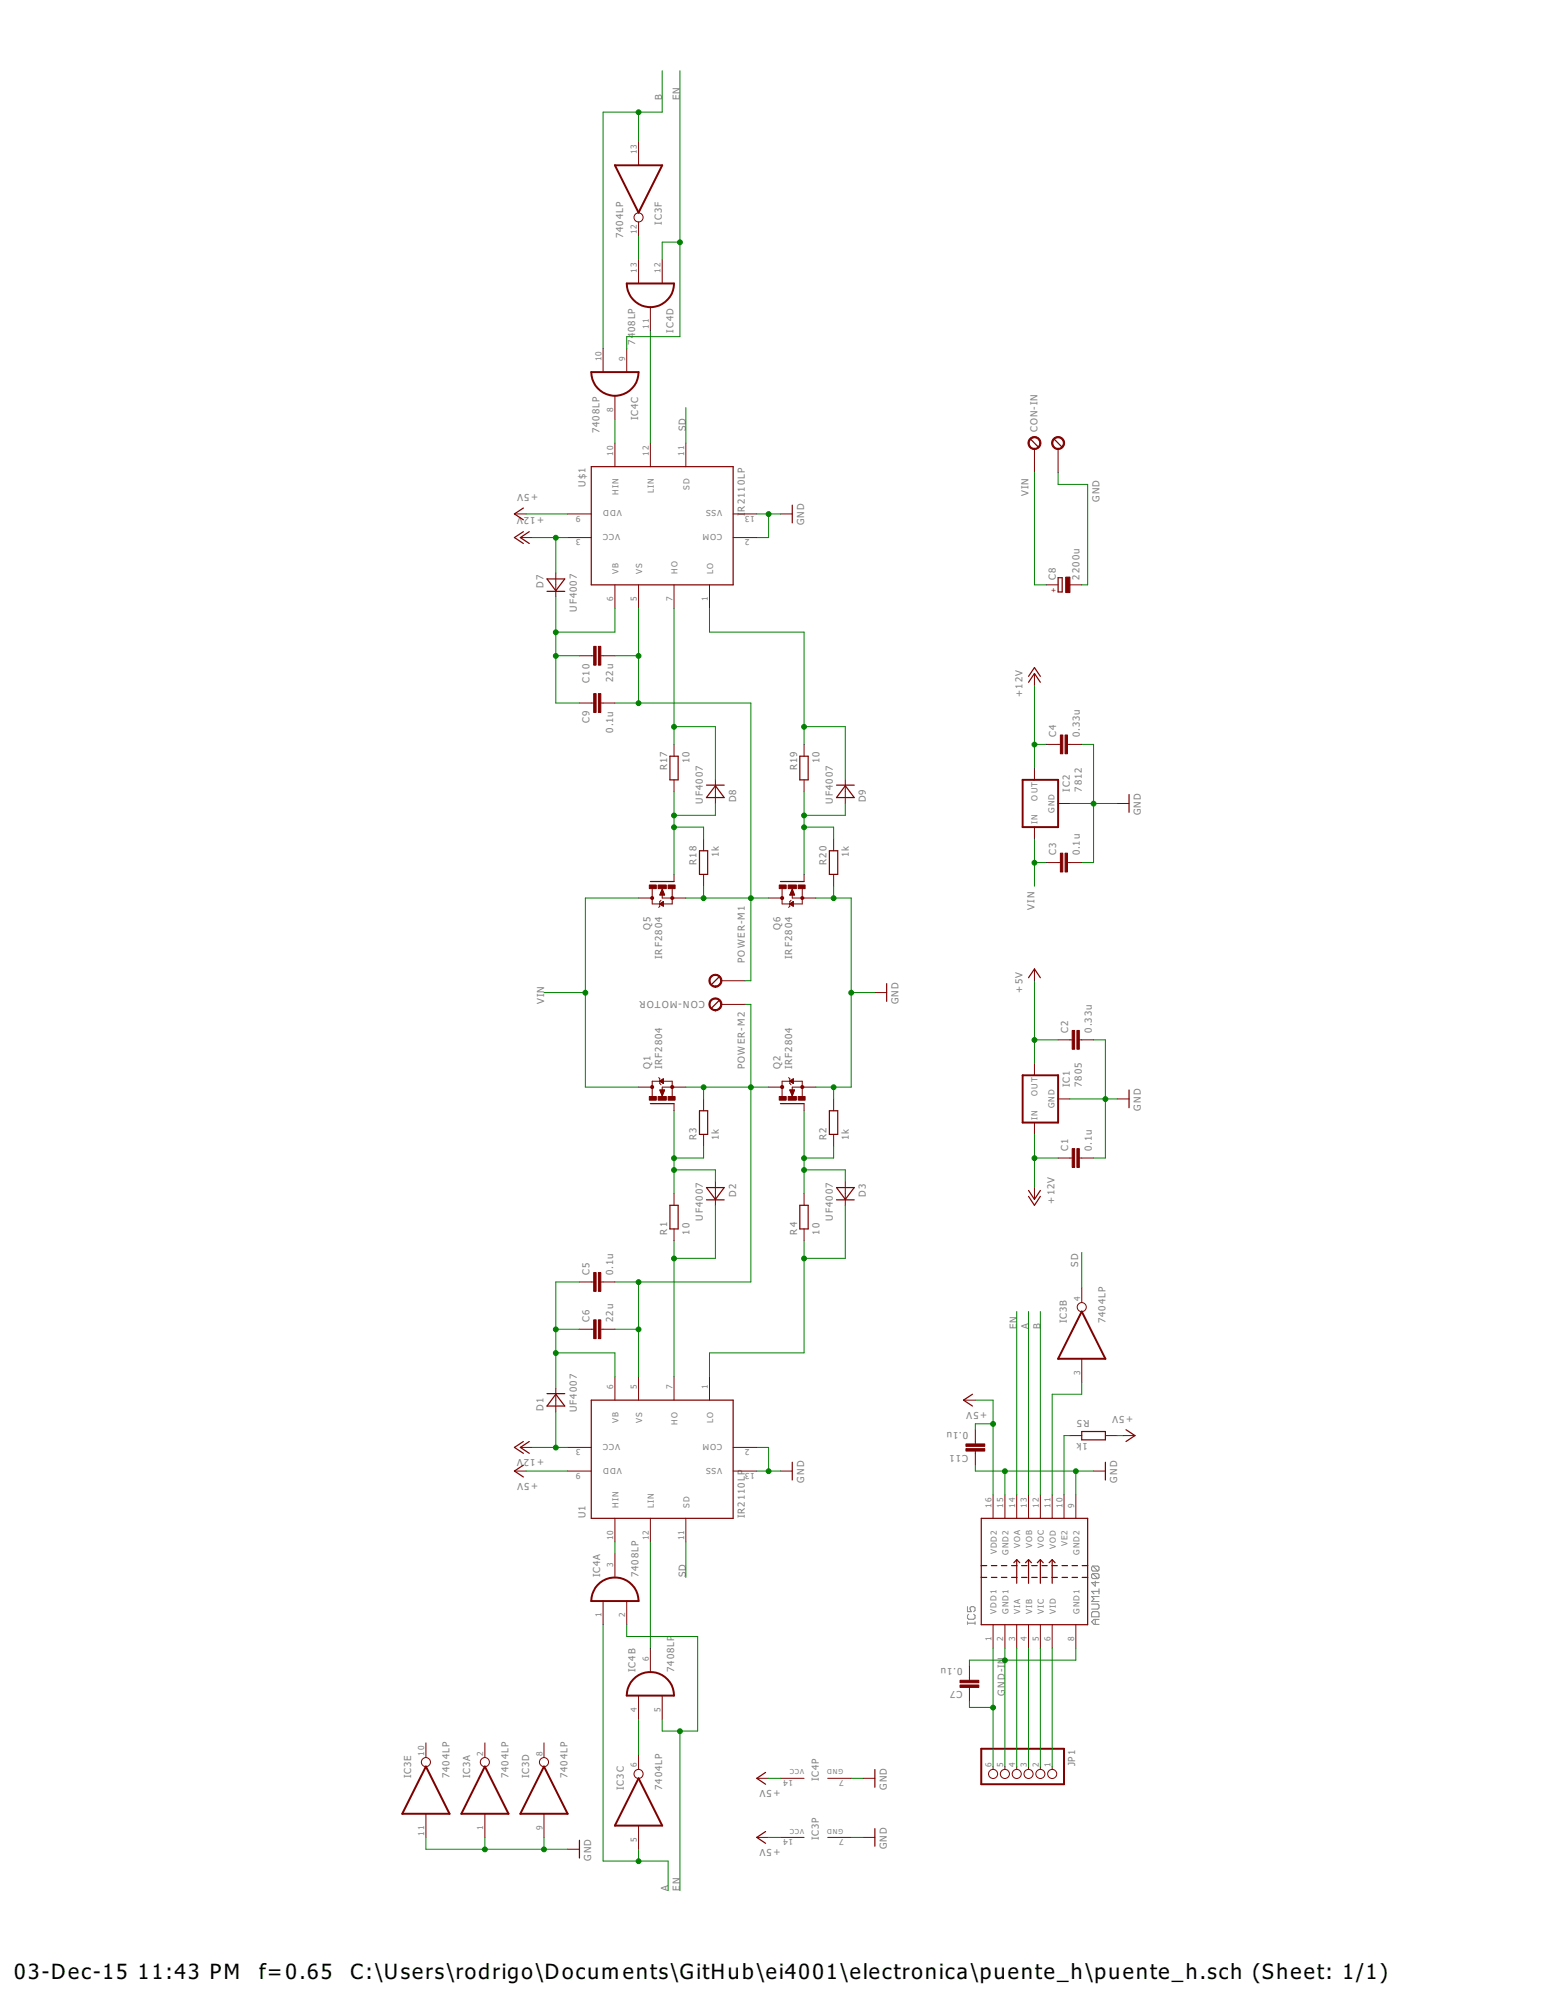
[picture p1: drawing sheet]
<svg xmlns="http://www.w3.org/2000/svg" width="216mm" height="279mm" viewBox="0 0 216 279" stroke-linecap="round" stroke-linejoin="round" font-family="sans-serif">
<g fill="none" stroke="#808080" stroke-width=".14">
<path d="M152.6 218.8h.7l.2 .1v.4l-.2 .2M152.6 219.8h.7l.2 .2v.4l-.2 .1M152.6 218.8l-.2 .1v.4l.2 .2h.7M152.6 219.8l-.2 .2v.4l.2 .1h.7M152.6 219.8l.7 .7M152.6 218.8l.7 .7M135.1 224.5v.6h.5l-.1-.3v-.2l.1-.1h.4l.2 .1v.4l-.2 .1M135.1 226.8h1.1M135.1 226.6v.3M135.3 225.5l-.2 .2v.3l.2 .2h.7l.2-.2v-.3l-.2-.2M136.2 226.6v.3M152.4 224.1h.9l.2 .2v.3l-.2 .2h-.9"/>
<path d="M152.6 225.1h.7l.2 .2v.6h-1.1v-.6zM153 220.9v.7l-.6-.5h1.1M153 226.2v.7M153.5 226.2h-.7l-.4 .4 .4 .3h.7M153.5 222v.7M153.5 223h-1.1l.4 .4-.4 .3h1.1M153.5 222.3h-1.1l.4 .4"/>
</g>
<g fill="none" stroke="#800000" stroke-width=".28">
<path d="M85.9 23.1h6.6l-3.3 6.6zM87.5 39.6h6.6a3.3 3.3 0 0 1-3.3 3.3 3.3 3.3 0 0 1-3.3-3.3zM82.6 52h6.6a3.3 3.3 0 0 1-3.3 3.3 3.3 3.3 0 0 1-3.3-3.3zM142.8 108.9h5v6.6h-5zM142.8 150.2h5v6.6h-5zM151.1 183.2l3.3 6.6h-6.6zM83.5 221.4a3.3 3.3 0 0 1 3.6-.8 3.3 3.3 0 0 1 2.1 3.1h-6.6a3.3 3.3 0 0 1 .9-2.3zM88.4 234.6a3.3 3.3 0 0 1 3.6-.8 3.3 3.3 0 0 1 2.1 3.1h-6.6a3.3 3.3 0 0 1 .9-2.3zM59.5 246.8l3.3 6.6h-6.6zM67.7 246.8l3.3 6.6h-6.6zM76 246.8l3.3 6.6h-6.6zM89.2 248.4l3.3 6.6h-6.6z"/>
<path d="M137 244.3h11.6v5h-11.6z"/>
</g>
<g fill="none" stroke="#800000" stroke-width=".14">
<path d="M89.2 19.8v3.3M89.2 31v2M89.2 36.3v3.3M92.5 36.3v3.3M84.2 48.7v3.3M85.9 55.3v3.3M87.5 48.7v3.3M90.8 42.9v3.3M71.8 71.8h1.7M72.7 75.1h1.6M79.3 75.1h3.3M79.3 71.8h3.3"/>
<path d="M85.9 61.9v3.3M90.8 61.9v3.3M95.8 61.9v3.3M102.4 75.1h3.3M102.4 71.8h3.3M109 71.8h1.6M144.5 62.7v3.3M147.8 62.7v3.3M77.6 80.1v3.3M80.9 98.2h2M80.9 91.6h2M83.9 98.2h2"/>
<path d="M83.9 91.6h2M85.9 81.7v3.3M89.2 81.7v3.3M94.1 81.7v3.3M99.1 81.7v3.3M144.5 94.1v1.6M146.1 81.7h1.7M149.4 81.7h1.7M94.1 104v1.6M94.1 108.9v1.7M98.3 117.2v1.7M99.9 108.9v3.3"/>
<path d="M112.3 104v1.6M112.3 108.9v1.7M116.4 117.2v1.7M118 108.9v3.3M144.5 107.3v1.6M144.5 115.5v1.7M146.1 104h2M147.8 112.2h1.6M149.1 104h2M156 112.2h1.7M89.2 125.5h1.9M91.1 124.1v2.2h1"/>
<path d="M92.1 126.3l.5-.4v.7zM92.2 124.9v.1M92.2 126.2v.1M92.3 124.7v.3M92.3 126.2v.2M92.3 125.8l-.2 .1v.7l-.1 .2M92.4 124.5v.5M92.4 126.2v.2M92.4 124.4v.6M92.4 126.1v.3M92.5 124.2v1.3h3.3M92.5 126v.5"/>
<path d="M92.5 124.2l.3 .8h-.7zM92.5 124.4v.6M92.6 124.5v.5M92.6 126v.6M92.7 124.7v.3M92.8 124.9v.1M93.9 124.1v2.2h-1.3M94.1 122.2v.9M98.3 122.2v1.6M100.7 137h3.3M107.3 125.5h1.9M109.2 124.1v2.2h1.1"/>
<path d="M110.3 126.3l.5-.4v.7zM110.4 124.9v.1M110.4 126.2v.1M110.4 124.7v.3M110.4 126.2v.2M110.5 125.8l-.2 .1v.7l-.2 .2M110.5 124.5v.5M110.5 126.1v.3M110.6 124.4v.6M110.6 126.1v.3M110.6 124.2v1.3h3.3M110.6 126v.5"/>
<path d="M110.6 124.2l.4 .8h-.7zM110.7 124.4v.6M110.7 126v.6M110.8 124.6v.4M110.8 124.7v.3M110.9 124.9v.1M112 124.1v2.2h-1.3M112.3 122.2v.9M116.4 122.2v1.6M122.2 138.7h1.6M144.5 135.4v1.6M146.1 120.5h2"/>
<path d="M149.1 120.5h2M89.2 151.9h1.9M92 150.5l.1 .2v.7l.2 .1M92.1 151h-1v2.2M92.1 151l.5-.3v.7zM92.1 152.3h.7l-.3 .8zM92.2 151v.1M92.2 152.3v.1M92.3 151v.1M92.3 152.3v.3M92.4 150.9v.3M92.4 152.3v.5"/>
<path d="M92.4 152.3v.6M92.5 150.8v.5M92.5 152.3v.6M92.6 151h1.3v2.2M92.6 150.7v.6M92.6 152.3v.5M92.7 152.3v.3M92.8 152.3v.1M94.1 154.2v1M95.8 151.9h-3.3v1.2M98.3 153.5v1.7M98.3 158.5v1.6"/>
<path d="M100.7 140.3h3.3M107.3 151.9h1.9M110.1 150.5l.2 .2v.7l.2 .1M110.3 152.3h.7l-.4 .8zM110.3 151l.5-.3v.7zM110.3 151h-1.1v2.2M110.4 151v.1M110.4 152.3v.1M110.4 150.9v.2M110.4 152.3v.3M110.5 150.9v.3M110.5 152.3v.5"/>
<path d="M110.6 150.9v.3M110.6 152.3v.7M110.6 150.8v.5M110.7 150.8v.5M110.7 152.3v.6M110.7 151h1.3v2.2M110.8 152.3v.4M110.8 152.3v.3M110.9 152.3v.1M112.3 154.2v1M113.9 151.9h-3.3v1.2M116.4 153.5v1.7"/>
<path d="M116.4 158.5v1.6M144.5 148.6v1.6M144.5 156.8v1.7M147.8 153.5h1.6M147.8 145.3h1.9M150.7 145.3h2M156 153.5h1.7M80.9 179.1h2M83.9 179.1h2M94.1 166.7v1.7M94.1 171.7v1.6M99.9 165.1v3.3"/>
<path d="M112.3 166.7v1.7M112.3 171.7v1.6M118 165.1v3.3M144.5 165.9v1.7M147.8 161.8h1.9M150.7 161.8h2M151.1 179.9v2M77.6 194v3.3M80.9 185.7h2M83.9 185.7h2M85.9 192.3v3.3M89.2 192.3v3.3"/>
<path d="M94.1 192.3v3.3M99.1 192.3v3.3M134.6 195.6h1.6M136.2 199.7v2M151.1 189.8v3.3M71.8 205.5h1.7M72.7 202.2h1.6M79.3 202.2h3.3M79.3 205.5h3.3M85.9 212.1v3.3M85.9 217.1v3.3M90.8 212.1v3.3"/>
<path d="M95.8 212.1v3.3M102.4 202.2h3.3M102.4 205.5h3.3M109 205.5h1.6M136.2 202.7v2M138.7 208.8v3.3M140.3 208.8v3.3M142 208.8v3.3M143.6 208.8v3.3M145.3 208.8v3.3M146.9 208.8v3.3M148.6 208.8v3.3"/>
<path d="M149.4 200.6h1.7M150.2 208.8v3.3M152.7 205.5h1.7M154.4 200.6h1.6M156.8 200.6h1.7M84.2 223.7v3.3M87.5 223.7v3.3M89.2 236.9v3.3M90.8 230.3v3.3M92.5 236.9v3.3M135.4 232.7v2M135.4 235.7v2"/>
<path d="M138.7 227v3.3M140.3 227v3.3M142 227v3.3M143.6 227v3.3M145.3 227v3.3M146.9 227v3.3M150.2 227v3.3M59.5 243.5v2M59.5 253.4v3.3M67.7 243.5v2M67.7 253.4v3.3M76 243.5v2"/>
<path d="M76 253.4v3.3M79.3 258.3h1.6M89.2 245.1v2M89.2 255v3.3M105.7 256.7h1.6M105.7 248.4h1.6M109 256.7h3.3M109 248.4h3.3M115.6 256.7h3.3M115.6 248.4h3.3M120.5 256.7h1.7M120.5 248.4h1.7"/>
<path d="M138.7 246.8v.3M140.3 246.8v.3M142 246.8v.3M143.6 246.8v.3M145.3 246.8v.3M146.9 246.8v.3"/>
<circle cx="89.2" cy="30.4" r=".64"/>
<circle cx="151.1" cy="182.6" r=".64"/>
<circle cx="59.5" cy="246.2" r=".64"/>
<circle cx="67.7" cy="246.2" r=".64"/>
<circle cx="76" cy="246.2" r=".64"/>
<circle cx="89.2" cy="247.8" r=".64"/>
<circle cx="138.7" cy="247.8" r=".64"/>
<circle cx="140.3" cy="247.8" r=".64"/>
<circle cx="142" cy="247.8" r=".64"/>
<circle cx="143.6" cy="247.8" r=".64"/>
<circle cx="145.3" cy="247.8" r=".64"/>
<circle cx="146.9" cy="247.8" r=".64"/>
</g>
<g fill="none" stroke="#800000" stroke-width=".17">
<path d="M73.1 74.3l-1.3 .8 1.3 .8M73.1 71l-1.3 .8 1.3 .8M73.9 74.3l-1.2 .8 1.2 .8M82.6 65.2h19.8v16.5h-19.8zM110.6 70.6v2.4M144 61.4l.9 1M147.3 61.4l1 1M76.4 80.9h2.5l-1.3 1.6zM76.4 82.6h2.5M143.6 95.3l.9-1.2 .8 1.2M143.6 94.5l.9-1.2 .8 1.2M147.8 80.7h.5v2h-.5z"/>
<path d="M93.6 105.6h1.1v3.3h-1.1zM97.7 118.9h1.1v3.3h-1.1zM98.7 109.7h2.4M99.9 109.8l1.2 1.6h-2.4zM111.7 105.6h1.2v3.3h-1.2zM115.8 118.9h1.2v3.3h-1.2zM116.8 109.7h2.5M118 109.8l1.3 1.6h-2.5zM157.7 111v2.5M90.8 123.1h3.3M100.4 139.8l-1 1M100.4 136.5l-1 1"/>
<path d="M109 123.1h3.3M123.8 137.4v2.5M143.6 136.6l.9-1.2 .8 1.2M90.8 154.2h3.3M97.7 155.2h1.1v3.3h-1.1zM109 154.2h3.3M115.8 155.2h1.2v3.3h-1.2zM157.7 152.3v2.4M93.6 168.4h1.1v3.3h-1.1zM98.7 165.9h2.4l-1.2 1.7zM98.7 167.6h2.4M111.7 168.4h1.2v3.3h-1.2z"/>
<path d="M116.8 165.9h2.5l-1.3 1.7zM116.8 167.6h2.5M143.6 166.3l.9 1.3 .8-1.3M143.6 167.1l.9 1.3 .8-1.3M76.4 194.7h2.5M77.6 194.8l1.3 1.6h-2.5zM82.6 195.6h19.8v16.5h-19.8zM135.8 194.8l-1.2 .8 1.2 .8M151.1 200h3.3v1.1h-3.3zM157.2 199.7l1.3 .9-1.3 .8M73.1 201.4l-1.3 .8 1.3 .8M73.1 204.7l-1.3 .8 1.3 .8"/>
<path d="M73.9 201.4l-1.2 .8 1.2 .8M110.6 204.3v2.5M137 212.1h14.9v14.9h-14.9zM137 218.7h.8M138.5 218.7h.7M139.8 218.7h.8M141.3 218.7h.7M142 217.9v3.3M142 217.9l-.4 .4M142 217.9l.4 .4M142.7 218.7h.7M143.6 217.9v3.3"/>
<path d="M143.6 217.9l-.4 .4M143.6 217.9l.4 .4M144.1 218.7h.7M145.3 217.9v3.3M145.3 217.9l-.4 .4M145.3 217.9l.4 .4M145.5 218.7h.7M146.9 218.7h.8M146.9 217.9v3.3M146.9 217.9l-.4 .4M146.9 217.9l.4 .4M148.3 218.7h.8"/>
<path d="M149.7 218.7h.8M151.1 218.7h.8M154.4 204.3v2.5M137 220.4h.8M138.5 220.4h.7M139.8 220.4h.8M141.3 220.4h.7M142.7 220.4h.7M144.1 220.4h.7M145.5 220.4h.7M146.9 220.4h.8M148.3 220.4h.8"/>
<path d="M149.7 220.4h.8M151.1 220.4h.8M80.9 257.1v2.5M106.9 255.9l-1.2 .8 1.2 .8M106.9 247.6l-1.2 .8 1.2 .9M122.2 247.2v2.5M122.2 255.5v2.4"/>
</g>
<g fill="#800000" stroke="#800000" stroke-width=".14">
<path d="M150.4 144h.3v2.6h-.3z"/>
<path d="M149.7 144h.4v2.6h-.4z"/>
<path d="M148.7 102.7h.4v2.6h-.4z"/>
<path d="M148.1 102.7h.3v2.6h-.3z"/>
<path d="M148.7 119.2h.4v2.6h-.4z"/>
<path d="M148.1 119.2h.3v2.6h-.3z"/>
<path d="M150.4 160.5h.3v2.6h-.3z"/>
<path d="M149.7 160.5h.4v2.6h-.4z"/>
<path d="M83.6 177.8h.3v2.6h-.3z"/>
<path d="M82.9 177.8h.3v2.6h-.3z"/>
<path d="M83.6 184.4h.3v2.6h-.3z"/>
<path d="M82.9 184.4h.3v2.6h-.3z"/>
<path d="M93.3 153.2h1v.5h-1z"/>
<path d="M90.7 153.2h1v.5h-1z"/>
<path d="M91.9 153.2h1.1v.5h-1.1z"/>
<path d="M111.5 153.2h.9v.5h-.9z"/>
<path d="M108.8 153.2h1v.5h-1z"/>
<path d="M110.1 153.2h1.1v.5h-1.1z"/>
<path d="M83.6 96.9h.3v2.6h-.3z"/>
<path d="M82.9 96.9h.3v2.6h-.3z"/>
<path d="M83.6 90.3h.3v2.6h-.3z"/>
<path d="M82.9 90.3h.3v2.6h-.3z"/>
<path d="M93.3 123.6h1v.5h-1z"/>
<path d="M90.7 123.6h1v.5h-1z"/>
<path d="M91.9 123.6h1.1v.5h-1.1z"/>
<path d="M111.5 123.6h.9v.5h-.9z"/>
<path d="M108.8 123.6h1v.5h-1z"/>
<path d="M110.1 123.6h1.1v.5h-1.1z"/>
<path d="M148.8 80.6h.6v2.2h-.6z"/>
<path d="M134.1 234.7h2.6v.4h-2.6z"/>
<path d="M134.1 235.4h2.6v.3h-2.6z"/>
<path d="M134.9 201.7h2.6v.4h-2.6z"/>
<path d="M134.9 202.4h2.6v.3h-2.6z"/>
</g>
<g fill="#800000" stroke="#800000" stroke-width=".14">
<path d="M90.9 151.7h.3v.3h-.3z" fill-rule="evenodd"/>
<path d="M93.7 151.7h.3v.3h-.3z" fill-rule="evenodd"/>
<path d="M109.1 151.7h.3v.3h-.3z" fill-rule="evenodd"/>
<path d="M111.9 151.7h.3v.3h-.3z" fill-rule="evenodd"/>
<path d="M109.1 125.3h.3v.3h-.3z" fill-rule="evenodd"/>
<path d="M143.9 61.2a.91 .91 0 0 1 1.4 .4 .91 .91 0 0 1-.8 1.2v-.2a.75 .75 0 0 1-.6-1.1 .75 .75 0 0 1 1.2-.1 .75 .75 0 0 1-.4 1.2h-.2v.2a.91 .91 0 0 1-.9-.6 .91 .91 0 0 1 .3-1z" fill-rule="evenodd"/>
<path d="M147 61.4a.91 .91 0 0 1 1.6 .1 .91 .91 0 0 1-.8 1.3v-.2a.75 .75 0 0 1-.6-1.1 .75 .75 0 0 1 1.2-.1 .75 .75 0 0 1-.4 1.2h-.2v.2a.91 .91 0 0 1-.8-1.4z" fill-rule="evenodd"/>
<path d="M99.2 139.8a.92 .92 0 0 1 1.5 .1 .92 .92 0 0 1-.8 1.3v-.1a.75 .75 0 0 1-.7-1.1 .75 .75 0 0 1 1.2-.2 .75 .75 0 0 1-.3 1.2l-.2 .1v.1a.92 .92 0 0 1-.7-1.4z" fill-rule="evenodd"/>
<path d="M99.2 136.5a.91 .91 0 0 1 1.5 .1 .91 .91 0 0 1-.8 1.3v-.1a.75 .75 0 0 1-.7-1.1 .75 .75 0 0 1 1.2-.2 .75 .75 0 0 1-.3 1.2l-.2 .1v.1a.91 .91 0 0 1-.7-1.4z" fill-rule="evenodd"/>
<circle cx="91.1" cy="125.5" r=".21"/>
<circle cx="93.9" cy="125.5" r=".21"/>
<circle cx="112" cy="125.5" r=".21"/>
</g>
<g fill="none" stroke="#008000" stroke-width=".14">
<path d="M89.2 15.7v4.1M92.5 9.9v5.8h-8.3v33M95 9.9v37.1h-7.5v1.7M89.2 33v3.3M95 33.8h-2.5v2.5M85.9 58.6v3.3M90.8 46.2v15.7M95.8 56.9v5M73.5 71.8h5.8M74.3 75.1h5M77.6 75.1v5M105.7 71.8h3.3"/>
<path d="M107.3 71.8v3.3h-1.6M144.5 66v15.7h1.6M147.8 66v1.7h4.1v14h-.8M77.6 83.4v14.8h3.3M77.6 91.6h3.3M85.9 85v3.3h-8.3M85.9 98.2h19v38.8h-.9M85.9 91.6h3.3M89.2 85v13.2M94.1 85v19M99.1 85v3.3h13.2v15.7M144.5 95.7v11.6"/>
<path d="M94.1 115.5h4.2v1.7M94.1 110.6v11.6M94.1 101.5h5.8v7.4M99.9 112.2v1.7h-5.8M112.3 115.5h4.1v1.7M112.3 110.6v11.6M112.3 101.5h5.7v7.4M118 112.2v1.7h-5.7M144.5 104h1.6M144.5 117.2v6.6M149.4 112.2h6.6M151.1 104h1.6v16.5h-1.6"/>
<path d="M76 138.7h5.7M89.2 125.5h-7.5v26.4h7.5M95.8 125.5h11.5M98.3 123.8v1.7M113.9 125.5h5v26.4h-5M116.4 123.8v1.7M118.9 138.7h3.3M144.5 120.5h1.6M144.5 137v11.6M94.1 155.2v11.5M95.8 151.9h11.5M98.3 151.9v1.6"/>
<path d="M104 140.3h.9v38.8h-19M112.3 155.2v11.5M116.4 151.9v1.6M144.5 145.3h3.3M144.5 158.5v7.4M149.4 153.5h6.6M152.7 145.3h1.7v16.5h-1.7M80.9 179.1h-3.3v14.9M89.2 179.1v13.2M94.1 173.3v19M94.1 163.4h5.8v1.7M98.3 160.1v1.7h-4.2"/>
<path d="M99.9 168.4v7.4h-5.8M112.3 173.3v15.7h-13.2v3.3M112.3 163.4h5.7v1.7M116.4 160.1v1.7h-4.1M118 168.4v7.4h-5.7M144.5 161.8h3.3M151.1 175v4.9M77.6 197.3v4.9M77.6 185.7h3.3M77.6 189h8.3v3.3M85.9 185.7h3.3M136.2 195.6h2.5v13.2"/>
<path d="M138.7 198.9h-2.5v.8M142 183.2v25.6M143.6 183.2v25.6M145.3 183.2v25.6M151.1 193.1v1.7h-4.2v14M73.5 205.5h5.8M74.3 202.2h5M85.9 215.4v1.7M90.8 215.4v14.9M95.8 215.4v5M105.7 205.5h3.3M105.7 202.2h1.6v3.3"/>
<path d="M136.2 204.7v.8h16.5M140.3 205.5v3.3M149.4 200.6h-.8v8.2M150.2 205.5v3.3M156 200.6h.8M84.2 227v33h9.1v4.1M87.5 227v1.6h9.9v13.2h-4.9v-1.6M135.4 237.7v.8h3.3M138.7 230.3v16.5M140.3 230.3v16.5M142 230.3v16.5M143.6 230.3v16.5"/>
<path d="M145.3 230.3v16.5M146.9 230.3v16.5M150.2 230.3v1.6h-14.8v.8M59.5 256.7v1.6h19.8M67.7 256.7v1.6M76 256.7v1.6M89.2 240.2v4.9M89.2 258.3v1.7M95 241.8v22.3M107.3 248.4h1.7M107.3 256.7h1.7M118.9 248.4h1.6"/>
<path d="M118.9 256.7h1.6"/>
</g>
<g fill="#008000" stroke="#008000" stroke-width=".14">
<circle cx="154.4" cy="153.5" r=".34"/>
<circle cx="152.7" cy="112.3" r=".34"/>
<circle cx="107.3" cy="205.5" r=".34"/>
<circle cx="107.3" cy="71.8" r=".34"/>
<circle cx="116.4" cy="151.9" r=".34"/>
<circle cx="116.4" cy="125.5" r=".34"/>
<circle cx="118.9" cy="138.7" r=".34"/>
<circle cx="150.2" cy="205.5" r=".34"/>
<circle cx="140.3" cy="205.5" r=".34"/>
<circle cx="67.7" cy="258.4" r=".34"/>
<circle cx="76" cy="258.4" r=".34"/>
<circle cx="144.5" cy="120.5" r=".34"/>
<circle cx="81.7" cy="138.7" r=".34"/>
<circle cx="144.5" cy="145.3" r=".34"/>
<circle cx="138.7" cy="198.9" r=".34"/>
<circle cx="144.5" cy="104" r=".34"/>
<circle cx="77.6" cy="202.2" r=".34"/>
<circle cx="77.6" cy="75.1" r=".34"/>
<circle cx="144.5" cy="161.8" r=".34"/>
<circle cx="77.6" cy="189" r=".34"/>
<circle cx="77.6" cy="185.7" r=".34"/>
<circle cx="89.2" cy="179.1" r=".34"/>
<circle cx="89.2" cy="185.7" r=".34"/>
<circle cx="98.3" cy="151.9" r=".34"/>
<circle cx="104.9" cy="151.9" r=".34"/>
<circle cx="94.1" cy="175.8" r=".34"/>
<circle cx="94.1" cy="163.4" r=".34"/>
<circle cx="94.1" cy="161.8" r=".34"/>
<circle cx="112.3" cy="175.8" r=".34"/>
<circle cx="112.3" cy="163.4" r=".34"/>
<circle cx="112.3" cy="161.8" r=".34"/>
<circle cx="95" cy="241.9" r=".34"/>
<circle cx="95" cy="33.8" r=".34"/>
<circle cx="89.2" cy="260" r=".34"/>
<circle cx="89.2" cy="15.7" r=".34"/>
<circle cx="77.6" cy="88.3" r=".34"/>
<circle cx="77.6" cy="91.6" r=".34"/>
<circle cx="89.2" cy="98.2" r=".34"/>
<circle cx="89.2" cy="91.6" r=".34"/>
<circle cx="98.3" cy="125.5" r=".34"/>
<circle cx="104.9" cy="125.5" r=".34"/>
<circle cx="94.1" cy="101.5" r=".34"/>
<circle cx="94.1" cy="113.9" r=".34"/>
<circle cx="94.1" cy="115.6" r=".34"/>
<circle cx="112.3" cy="101.5" r=".34"/>
<circle cx="112.3" cy="113.9" r=".34"/>
<circle cx="112.3" cy="115.6" r=".34"/>
<circle cx="138.7" cy="238.5" r=".34"/>
<circle cx="140.3" cy="231.9" r=".34"/>
</g>
<g font-size="3.5">
<text x="2" y="276.4">03-Dec-15</text>
<text x="19.3" y="276.4">11:43 PM</text>
<text x="36.2" y="276.4">f=0.65</text>
<text x="48.9" y="276.4">C:\Users\rodrigo\Documents\GitHub\ei4001\electronica\puente_h\puente_h.sch (Sheet: 1/1)</text>
</g>
<g font-size="1.6" fill="#808080">
<text x="92.5" y="14" transform="rotate(-90 92.5 14)">B</text>
<text x="95" y="14" transform="rotate(-90 95 14)">EN</text>
<text x="87" y="33.3" transform="rotate(-90 87 33.3)">7404LP</text>
<text x="92.4" y="31.4" transform="rotate(-90 92.4 31.4)">IC3F</text>
<text x="94.1" y="46.5" transform="rotate(-90 94.1 46.5)">IC4D</text>
<text x="88.7" y="48.2" transform="rotate(-90 88.7 48.2)">7408LP</text>
<text x="89.1" y="58.7" transform="rotate(-90 89.1 58.7)">IC4C</text>
<text x="83.7" y="60.5" transform="rotate(-90 83.7 60.5)">7408LP</text>
<text x="95.8" y="60.2" transform="rotate(-90 95.8 60.2)">SD</text>
<text x="144.9" y="60.4" transform="rotate(-90 144.9 60.4)">CON-IN</text>
<text x="75.1" y="69" transform="rotate(-180 75.1 69)">+5V</text>
<text x="81.8" y="68" transform="rotate(-90 81.8 68)">U$1</text>
<text x="104" y="71.5" transform="rotate(-90 104 71.5)">R2110LP</text>
<text x="143.6" y="69.3" transform="rotate(-90 143.6 69.3)">VIN</text>
<text x="153.5" y="70.1" transform="rotate(-90 153.5 70.1)">GND</text>
<text x="76" y="72.3" transform="rotate(-180 76 72.3)">+12V</text>
<text x="104" y="72.1" transform="rotate(-90 104 72.1)">I</text>
<text x="112.3" y="73.4" transform="rotate(-90 112.3 73.4)">GND</text>
<text x="75.9" y="82.2" transform="rotate(-90 75.9 82.2)">D7</text>
<text x="147.4" y="81" transform="rotate(-90 147.4 81)">C8</text>
<text x="150.7" y="81" transform="rotate(-90 150.7 81)">2200u</text>
<text x="80.5" y="85.5" transform="rotate(-90 80.5 85.5)">UF4007</text>
<text x="82.3" y="95.4" transform="rotate(-90 82.3 95.4)">C10</text>
<text x="85.6" y="95.3" transform="rotate(-90 85.6 95.3)">22u</text>
<text x="82.3" y="101.1" transform="rotate(-90 82.3 101.1)">C9</text>
<text x="142.8" y="97.4" transform="rotate(-90 142.8 97.4)">+12V</text>
<text x="85.6" y="102.4" transform="rotate(-90 85.6 102.4)">0.1u</text>
<text x="93.2" y="107.6" transform="rotate(-90 93.2 107.6)">R17</text>
<text x="96.3" y="106.6" transform="rotate(-90 96.3 106.6)">10</text>
<text x="111.3" y="107.6" transform="rotate(-90 111.3 107.6)">R19</text>
<text x="114.4" y="106.6" transform="rotate(-90 114.4 106.6)">10</text>
<text x="147.5" y="103" transform="rotate(-90 147.5 103)">C4</text>
<text x="150.8" y="103" transform="rotate(-90 150.8 103)">0.33u</text>
<text x="98.1" y="112.3" transform="rotate(-90 98.1 112.3)">UF4007</text>
<text x="102.8" y="112.1" transform="rotate(-90 102.8 112.1)">D8</text>
<text x="116.3" y="112.3" transform="rotate(-90 116.3 112.3)">UF4007</text>
<text x="120.9" y="112.1" transform="rotate(-90 120.9 112.1)">D9</text>
<text x="149.4" y="110.6" transform="rotate(-90 149.4 110.6)">IC2</text>
<text x="151.1" y="110.6" transform="rotate(-90 151.1 110.6)">7812</text>
<text x="159.3" y="113.9" transform="rotate(-90 159.3 113.9)">GND</text>
<text x="100.4" y="119.7" transform="rotate(-90 100.4 119.7)">1k</text>
<text x="118.6" y="119.7" transform="rotate(-90 118.6 119.7)">1k</text>
<text x="147.5" y="119.5" transform="rotate(-90 147.5 119.5)">C3</text>
<text x="150.8" y="119.5" transform="rotate(-90 150.8 119.5)">0.1u</text>
<text x="97.3" y="120.8" transform="rotate(-90 97.3 120.8)">R18</text>
<text x="115.4" y="120.8" transform="rotate(-90 115.4 120.8)">R20</text>
<text x="90.8" y="130" transform="rotate(-90 90.8 130)">Q5</text>
<text x="109" y="130" transform="rotate(-90 109 130)">Q6</text>
<text x="144.5" y="127.1" transform="rotate(-90 144.5 127.1)">VIN</text>
<text x="92.5" y="134" transform="rotate(-90 92.5 134)">IRF2804</text>
<text x="104" y="134.5" transform="rotate(-90 104 134.5)">POWER-M1</text>
<text x="110.6" y="134" transform="rotate(-90 110.6 134)">IRF2804</text>
<text x="76" y="140.3" transform="rotate(-90 76 140.3)">VIN</text>
<text x="98.4" y="139.9" transform="rotate(-180 98.4 139.9)">CON-MOTOR</text>
<text x="125.5" y="140.3" transform="rotate(-90 125.5 140.3)">GND</text>
<text x="142.8" y="138.7" transform="rotate(-90 142.8 138.7)">+5V</text>
<text x="90.8" y="149.4" transform="rotate(-90 90.8 149.4)">Q1</text>
<text x="92.5" y="149.4" transform="rotate(-90 92.5 149.4)">IRF2804</text>
<text x="104" y="149.4" transform="rotate(-90 104 149.4)">POWER-M2</text>
<text x="109" y="149.4" transform="rotate(-90 109 149.4)">Q2</text>
<text x="110.6" y="149.4" transform="rotate(-90 110.6 149.4)">IRF2804</text>
<text x="149.2" y="144.3" transform="rotate(-90 149.2 144.3)">C2</text>
<text x="152.5" y="144.3" transform="rotate(-90 152.5 144.3)">0.33u</text>
<text x="149.4" y="151.9" transform="rotate(-90 149.4 151.9)">IC1</text>
<text x="151.1" y="151.9" transform="rotate(-90 151.1 151.9)">7805</text>
<text x="159.3" y="155.2" transform="rotate(-90 159.3 155.2)">GND</text>
<text x="97.3" y="159.3" transform="rotate(-90 97.3 159.3)">R3</text>
<text x="100.4" y="159.3" transform="rotate(-90 100.4 159.3)">1k</text>
<text x="115.4" y="159.3" transform="rotate(-90 115.4 159.3)">R2</text>
<text x="118.6" y="159.3" transform="rotate(-90 118.6 159.3)">1k</text>
<text x="149.2" y="160.8" transform="rotate(-90 149.2 160.8)">C1</text>
<text x="152.5" y="160.8" transform="rotate(-90 152.5 160.8)">0.1u</text>
<text x="102.8" y="167.2" transform="rotate(-90 102.8 167.2)">D2</text>
<text x="120.9" y="167.2" transform="rotate(-90 120.9 167.2)">D3</text>
<text x="93.2" y="172.5" transform="rotate(-90 93.2 172.5)">R1</text>
<text x="96.3" y="172.5" transform="rotate(-90 96.3 172.5)">10</text>
<text x="98.1" y="170.5" transform="rotate(-90 98.1 170.5)">UF4007</text>
<text x="111.3" y="172.5" transform="rotate(-90 111.3 172.5)">R4</text>
<text x="114.4" y="172.5" transform="rotate(-90 114.4 172.5)">10</text>
<text x="116.3" y="170.5" transform="rotate(-90 116.3 170.5)">UF4007</text>
<text x="147.3" y="168.2" transform="rotate(-90 147.3 168.2)">+12V</text>
<text x="82.3" y="178.1" transform="rotate(-90 82.3 178.1)">C5</text>
<text x="85.6" y="178.1" transform="rotate(-90 85.6 178.1)">0.1u</text>
<text x="150.6" y="177" transform="rotate(-90 150.6 177)">SD</text>
<text x="82.3" y="184.7" transform="rotate(-90 82.3 184.7)">C6</text>
<text x="85.6" y="184.7" transform="rotate(-90 85.6 184.7)">22u</text>
<text x="142" y="185.7" transform="rotate(-90 142 185.7)">EN</text>
<text x="143.6" y="185.7" transform="rotate(-90 143.6 185.7)">A</text>
<text x="145.3" y="185.7" transform="rotate(-90 145.3 185.7)">B</text>
<text x="149" y="184.9" transform="rotate(-90 149 184.9)">IC3B</text>
<text x="154.4" y="184.9" transform="rotate(-90 154.4 184.9)">7404LP</text>
<text x="75.9" y="197.1" transform="rotate(-90 75.9 197.1)">D1</text>
<text x="80.5" y="197.3" transform="rotate(-90 80.5 197.3)">UF4007</text>
<text x="137.9" y="197.3" transform="rotate(-180 137.9 197.3)">+5V</text>
<text x="158.2" y="197.7" transform="rotate(-180 158.2 197.7)">+5V</text>
<text x="76" y="203.9" transform="rotate(-180 76 203.9)">+12V</text>
<text x="135.2" y="200" transform="rotate(-180 135.2 200)">0.1u</text>
<text x="135.2" y="203.3" transform="rotate(-180 135.2 203.3)">C11</text>
<text x="151.9" y="201.5" transform="rotate(-180 151.9 201.5)">1k</text>
<text x="152.1" y="198.4" transform="rotate(-180 152.1 198.4)">R5</text>
<text x="75.1" y="207.2" transform="rotate(-180 75.1 207.2)">+5V</text>
<text x="112.3" y="207.2" transform="rotate(-90 112.3 207.2)">GND</text>
<text x="156" y="207.2" transform="rotate(-90 156 207.2)">GND</text>
<text x="81.8" y="212.1" transform="rotate(-90 81.8 212.1)">U1</text>
<text x="104" y="212.1" transform="rotate(-90 104 212.1)">IR2110LP</text>
<text x="83.8" y="220.4" transform="rotate(-90 83.8 220.4)">IC4A</text>
<text x="89.2" y="220.4" transform="rotate(-90 89.2 220.4)">7408LP</text>
<text x="95.8" y="220.4" transform="rotate(-90 95.8 220.4)">SD</text>
<text x="88.8" y="233.6" transform="rotate(-90 88.8 233.6)">IC4B</text>
<text x="94.1" y="233.6" transform="rotate(-90 94.1 233.6)">7408LP</text>
<text x="134.4" y="233" transform="rotate(-180 134.4 233)">0.1u</text>
<text x="134.4" y="236.3" transform="rotate(-180 134.4 236.3)">C7</text>
<text x="140.3" y="236.9" transform="rotate(-90 140.3 236.9)">GND-IN</text>
<text x="57.4" y="248.4" transform="rotate(-90 57.4 248.4)">IC3E</text>
<text x="62.8" y="248.4" transform="rotate(-90 62.8 248.4)">7404LP</text>
<text x="65.7" y="248.4" transform="rotate(-90 65.7 248.4)">IC3A</text>
<text x="71" y="248.4" transform="rotate(-90 71 248.4)">7404LP</text>
<text x="73.9" y="248.4" transform="rotate(-90 73.9 248.4)">IC3D</text>
<text x="79.3" y="248.4" transform="rotate(-90 79.3 248.4)">7404LP</text>
<text x="87.1" y="250.1" transform="rotate(-90 87.1 250.1)">IC3C</text>
<text x="92.5" y="250.1" transform="rotate(-90 92.5 250.1)">7404LP</text>
<text x="109" y="250.1" transform="rotate(-180 109 250.1)">+5V</text>
<text x="114.3" y="248.8" transform="rotate(-90 114.3 248.8)">IC4P</text>
<text x="123.8" y="250.1" transform="rotate(-90 123.8 250.1)">GND</text>
<text x="150.2" y="246.8" transform="rotate(-90 150.2 246.8)">JP1</text>
<text x="114.3" y="257.1" transform="rotate(-90 114.3 257.1)">IC3P</text>
<text x="82.6" y="260" transform="rotate(-90 82.6 260)">GND</text>
<text x="109" y="258.3" transform="rotate(-180 109 258.3)">+5V</text>
<text x="123.8" y="258.3" transform="rotate(-90 123.8 258.3)">GND</text>
<text x="93.3" y="264.1" transform="rotate(-90 93.3 264.1)">A</text>
<text x="95" y="264.1" transform="rotate(-90 95 264.1)">EN</text>
</g>
<g font-size="1.4" fill="#808080">
<text x="88.9" y="21.6" transform="rotate(-90 88.9 21.6)">13</text>
<text x="88.9" y="32.7" transform="rotate(-90 88.9 32.7)">12</text>
<text x="88.9" y="38.1" transform="rotate(-90 88.9 38.1)">13</text>
<text x="92.2" y="38.1" transform="rotate(-90 92.2 38.1)">12</text>
<text x="90.6" y="46" transform="rotate(-90 90.6 46)">11</text>
<text x="84" y="50.5" transform="rotate(-90 84 50.5)">10</text>
<text x="87.3" y="50.5" transform="rotate(-90 87.3 50.5)">9</text>
<text x="85.6" y="57.6" transform="rotate(-90 85.6 57.6)">8</text>
<text x="85.6" y="63.7" transform="rotate(-90 85.6 63.7)">10</text>
<text x="90.6" y="63.7" transform="rotate(-90 90.6 63.7)">12</text>
<text x="95.5" y="63.7" transform="rotate(-90 95.5 63.7)">11</text>
<text x="86.4" y="69.1" transform="rotate(-90 86.4 69.1)">HIN</text>
<text x="86.8" y="71.3" transform="rotate(-180 86.8 71.3)">VDD</text>
<text x="91.3" y="68.9" transform="rotate(-90 91.3 68.9)">LIN</text>
<text x="96.3" y="68.5" transform="rotate(-90 96.3 68.5)">SD</text>
<text x="100.9" y="71.3" transform="rotate(-180 100.9 71.3)">VSS</text>
<text x="81.1" y="72" transform="rotate(-180 81.1 72)">9</text>
<text x="81.1" y="75.3" transform="rotate(-180 81.1 75.3)">3</text>
<text x="86.6" y="74.6" transform="rotate(-180 86.6 74.6)">VCC</text>
<text x="100.9" y="74.6" transform="rotate(-180 100.9 74.6)">COM</text>
<text x="104.7" y="75.3" transform="rotate(-180 104.7 75.3)">2</text>
<text x="105.4" y="72" transform="rotate(-180 105.4 72)">13</text>
<text x="85.6" y="84" transform="rotate(-90 85.6 84)">6</text>
<text x="86.4" y="80.2" transform="rotate(-90 86.4 80.2)">VB</text>
<text x="88.9" y="84" transform="rotate(-90 88.9 84)">5</text>
<text x="89.7" y="80.2" transform="rotate(-90 89.7 80.2)">VS</text>
<text x="93.9" y="84" transform="rotate(-90 93.9 84)">7</text>
<text x="94.6" y="80.2" transform="rotate(-90 94.6 80.2)">HO</text>
<text x="98.8" y="84" transform="rotate(-90 98.8 84)">1</text>
<text x="99.6" y="80.2" transform="rotate(-90 99.6 80.2)">LO</text>
<text x="144.9" y="111.8" transform="rotate(-90 144.9 111.8)">OUT</text>
<text x="147.3" y="113.6" transform="rotate(-90 147.3 113.6)">GND</text>
<text x="144.9" y="115.1" transform="rotate(-90 144.9 115.1)">IN</text>
<text x="144.9" y="153.1" transform="rotate(-90 144.9 153.1)">OUT</text>
<text x="147.3" y="154.8" transform="rotate(-90 147.3 154.8)">GND</text>
<text x="144.9" y="156.4" transform="rotate(-90 144.9 156.4)">IN</text>
<text x="150.8" y="181.7" transform="rotate(-90 150.8 181.7)">4</text>
<text x="85.6" y="194.1" transform="rotate(-90 85.6 194.1)">6</text>
<text x="88.9" y="194.1" transform="rotate(-90 88.9 194.1)">5</text>
<text x="93.9" y="194.1" transform="rotate(-90 93.9 194.1)">7</text>
<text x="98.8" y="194.1" transform="rotate(-90 98.8 194.1)">1</text>
<text x="150.8" y="192.1" transform="rotate(-90 150.8 192.1)">3</text>
<text x="81.1" y="202.4" transform="rotate(-180 81.1 202.4)">3</text>
<text x="86.4" y="198.8" transform="rotate(-90 86.4 198.8)">VB</text>
<text x="86.6" y="201.7" transform="rotate(-180 86.6 201.7)">VCC</text>
<text x="89.7" y="198.7" transform="rotate(-90 89.7 198.7)">VS</text>
<text x="94.6" y="199.1" transform="rotate(-90 94.6 199.1)">HO</text>
<text x="99.6" y="198.8" transform="rotate(-90 99.6 198.8)">LO</text>
<text x="100.9" y="201.7" transform="rotate(-180 100.9 201.7)">COM</text>
<text x="104.7" y="202.4" transform="rotate(-180 104.7 202.4)">2</text>
<text x="81.1" y="205.7" transform="rotate(-180 81.1 205.7)">9</text>
<text x="86.8" y="205" transform="rotate(-180 86.8 205)">VDD</text>
<text x="100.9" y="205" transform="rotate(-180 100.9 205)">VSS</text>
<text x="105.4" y="205.7" transform="rotate(-180 105.4 205.7)">13</text>
<text x="85.6" y="215.2" transform="rotate(-90 85.6 215.2)">10</text>
<text x="86.4" y="210.6" transform="rotate(-90 86.4 210.6)">HIN</text>
<text x="90.6" y="215.2" transform="rotate(-90 90.6 215.2)">12</text>
<text x="91.3" y="210.6" transform="rotate(-90 91.3 210.6)">LIN</text>
<text x="95.5" y="215.2" transform="rotate(-90 95.5 215.2)">11</text>
<text x="96.3" y="210.6" transform="rotate(-90 96.3 210.6)">SD</text>
<text x="138.5" y="210.6" transform="rotate(-90 138.5 210.6)">16</text>
<text x="140.1" y="210.6" transform="rotate(-90 140.1 210.6)">15</text>
<text x="141.8" y="210.6" transform="rotate(-90 141.8 210.6)">14</text>
<text x="143.4" y="210.6" transform="rotate(-90 143.4 210.6)">13</text>
<text x="145.1" y="210.6" transform="rotate(-90 145.1 210.6)">12</text>
<text x="146.7" y="210.6" transform="rotate(-90 146.7 210.6)">11</text>
<text x="148.4" y="210.6" transform="rotate(-90 148.4 210.6)">10</text>
<text x="150" y="210.6" transform="rotate(-90 150 210.6)">9</text>
<text x="85.6" y="218.9" transform="rotate(-90 85.6 218.9)">3</text>
<text x="139.2" y="217.1" transform="rotate(-90 139.2 217.1)">VDD2</text>
<text x="140.8" y="217.2" transform="rotate(-90 140.8 217.2)">GND2</text>
<text x="142.5" y="216.3" transform="rotate(-90 142.5 216.3)">VOA</text>
<text x="144.1" y="216.3" transform="rotate(-90 144.1 216.3)">VOB</text>
<text x="145.8" y="216.3" transform="rotate(-90 145.8 216.3)">VOC</text>
<text x="147.4" y="216.4" transform="rotate(-90 147.4 216.4)">VOD</text>
<text x="149.1" y="216" transform="rotate(-90 149.1 216)">VE2</text>
<text x="150.7" y="217.2" transform="rotate(-90 150.7 217.2)">GND2</text>
<text x="84" y="226" transform="rotate(-90 84 226)">1</text>
<text x="87.3" y="226" transform="rotate(-90 87.3 226)">2</text>
<text x="139.2" y="225.5" transform="rotate(-90 139.2 225.5)">VDD1</text>
<text x="140.8" y="225.5" transform="rotate(-90 140.8 225.5)">GND1</text>
<text x="142.5" y="225.5" transform="rotate(-90 142.5 225.5)">VIA</text>
<text x="144.1" y="225.5" transform="rotate(-90 144.1 225.5)">VIB</text>
<text x="145.8" y="225.5" transform="rotate(-90 145.8 225.5)">VIC</text>
<text x="147.4" y="225.5" transform="rotate(-90 147.4 225.5)">VID</text>
<text x="150.7" y="225.5" transform="rotate(-90 150.7 225.5)">GND1</text>
<text x="90.6" y="232.1" transform="rotate(-90 90.6 232.1)">6</text>
<text x="138.5" y="229.3" transform="rotate(-90 138.5 229.3)">1</text>
<text x="140.1" y="229.3" transform="rotate(-90 140.1 229.3)">2</text>
<text x="141.8" y="229.3" transform="rotate(-90 141.8 229.3)">3</text>
<text x="143.4" y="229.3" transform="rotate(-90 143.4 229.3)">4</text>
<text x="145.1" y="229.3" transform="rotate(-90 145.1 229.3)">5</text>
<text x="146.7" y="229.3" transform="rotate(-90 146.7 229.3)">6</text>
<text x="150" y="229.3" transform="rotate(-90 150 229.3)">8</text>
<text x="88.9" y="239.2" transform="rotate(-90 88.9 239.2)">4</text>
<text x="92.2" y="239.2" transform="rotate(-90 92.2 239.2)">5</text>
<text x="59.2" y="245.3" transform="rotate(-90 59.2 245.3)">10</text>
<text x="67.5" y="245.3" transform="rotate(-90 67.5 245.3)">2</text>
<text x="75.7" y="245.3" transform="rotate(-90 75.7 245.3)">8</text>
<text x="88.9" y="246.9" transform="rotate(-90 88.9 246.9)">6</text>
<text x="110.8" y="248.7" transform="rotate(-180 110.8 248.7)">14</text>
<text x="117.9" y="248.7" transform="rotate(-180 117.9 248.7)">7</text>
<text x="138.5" y="246.9" transform="rotate(-90 138.5 246.9)">6</text>
<text x="140.1" y="246.9" transform="rotate(-90 140.1 246.9)">5</text>
<text x="141.8" y="246.9" transform="rotate(-90 141.8 246.9)">4</text>
<text x="143.4" y="246.9" transform="rotate(-90 143.4 246.9)">3</text>
<text x="145.1" y="246.9" transform="rotate(-90 145.1 246.9)">2</text>
<text x="146.7" y="246.9" transform="rotate(-90 146.7 246.9)">1</text>
<text x="59.2" y="256.4" transform="rotate(-90 59.2 256.4)">11</text>
<text x="67.5" y="255.7" transform="rotate(-90 67.5 255.7)">1</text>
<text x="75.7" y="255.7" transform="rotate(-90 75.7 255.7)">9</text>
<text x="88.9" y="257.3" transform="rotate(-90 88.9 257.3)">5</text>
<text x="110.8" y="256.9" transform="rotate(-180 110.8 256.9)">14</text>
<text x="117.9" y="256.9" transform="rotate(-180 117.9 256.9)">7</text>
</g>
<text font-size="1.2" fill="#800000" x="147.5" y="82.1" transform="rotate(-180 147.5 82.1)">+</text>
<g font-size="1.2" fill="#808080">
<text x="112.3" y="247.2" transform="rotate(-180 112.3 247.2)">VCC</text>
<text x="117.7" y="247.2" transform="rotate(-180 117.7 247.2)">GND</text>
<text x="112.3" y="255.5" transform="rotate(-180 112.3 255.5)">VCC</text>
<text x="117.7" y="255.5" transform="rotate(-180 117.7 255.5)">GND</text>
</g>
</svg>
